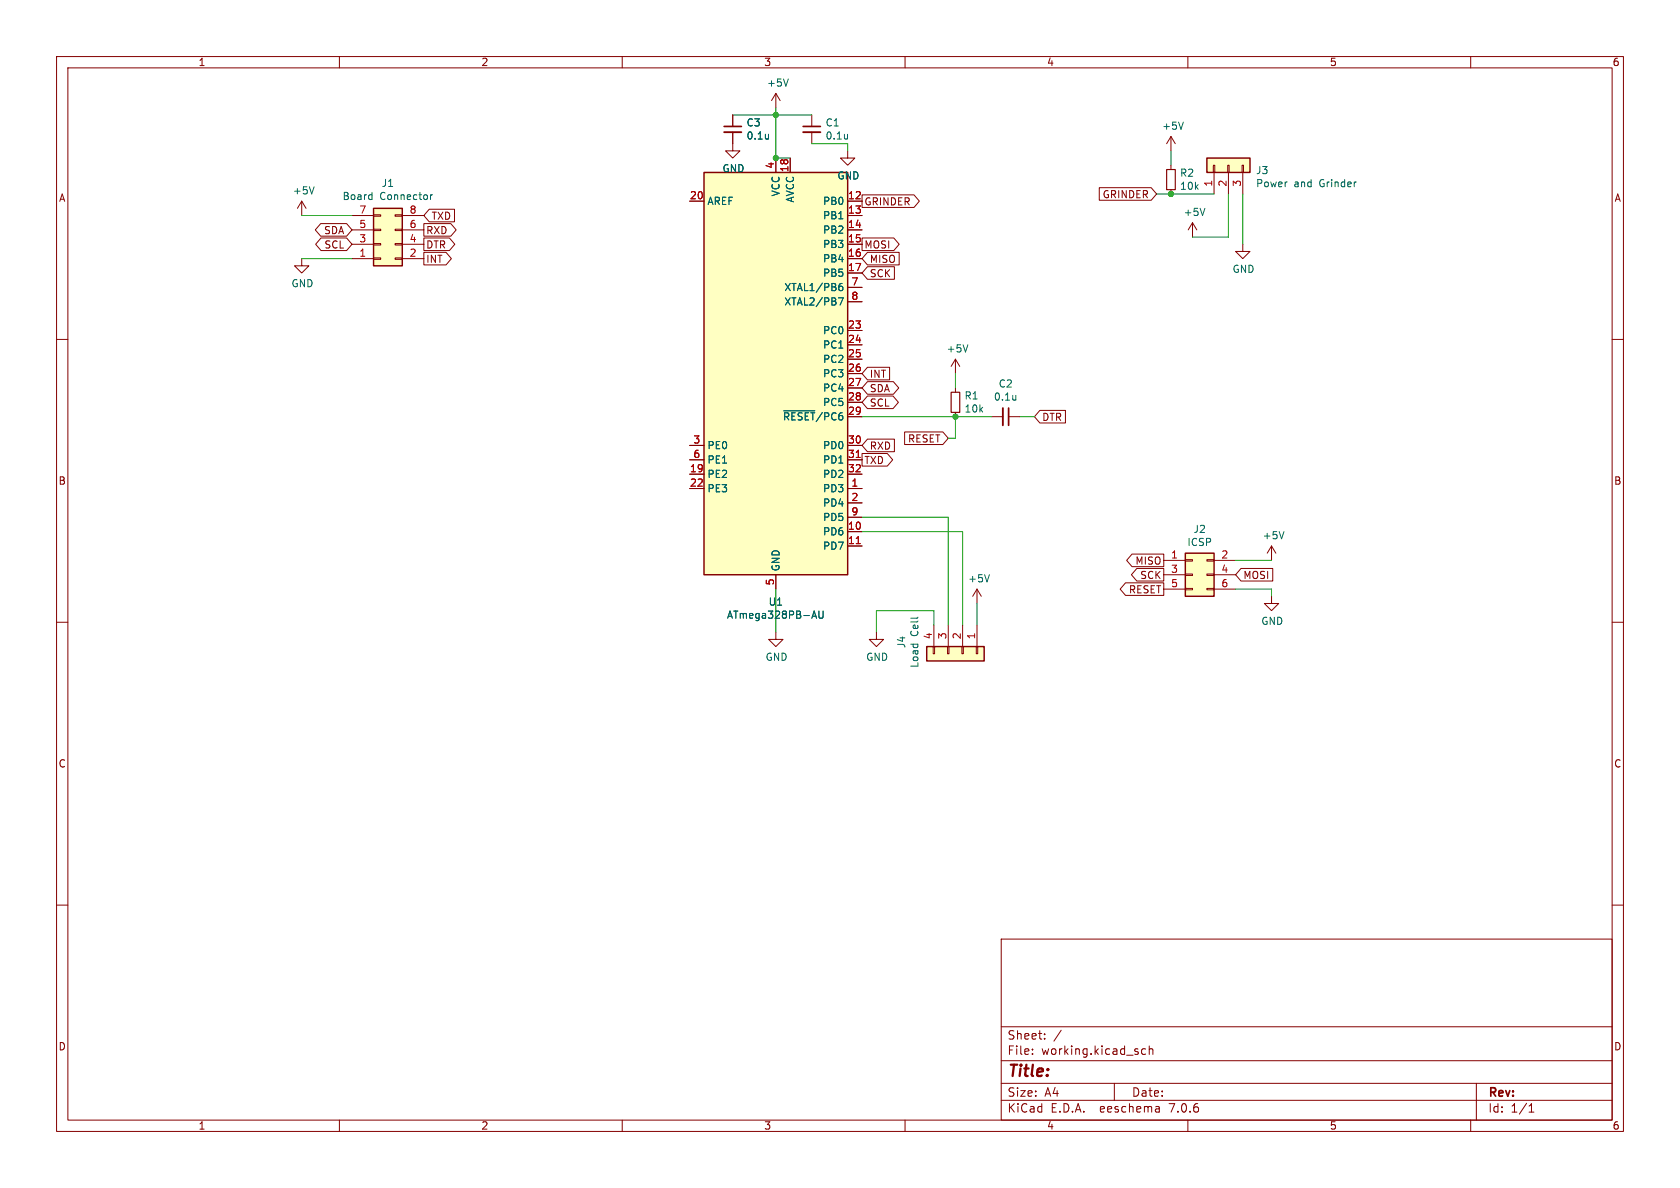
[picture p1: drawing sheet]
<svg xmlns="http://www.w3.org/2000/svg" width="297mm" height="210mm" viewBox="0 0 297 210" stroke-linecap="round" stroke-linejoin="round" font-family="sans-serif">
<g fill="none" stroke="#840000" stroke-width=".18">
<path d="M10 10h277v190h-277zM12 12h273v186h-273zM60 10v2M110 10v2M137.2 16.5l-.8 1.3M137.2 16.5v2.6M137.2 16.5l.7 1.3M160 10v2M210 10v2M260 10v2M53.3 35.6l-.7 1.2M53.3 35.6v2.5"/>
<path d="M53.3 35.6l.8 1.2M56.7 39.5h4.6l.9 1.1-.9 1.2h-4.6l-1-1.2zM62.2 38.1h3.8M66 38h1.3v.2h-1.3zM69.8 38h1.3v.2h-1.3zM71.1 38.1h3.8M74.9 39.5h4.8l.9 1.1-.9 1.2h-4.8zM75.9 37h4.4v2.2h-4.4l-1-1.1zM121.9 35.6h2.6M129.5 23.4v3.3h1.3l-1.3 1.2-1.2-1.2h1.2M129.5 20.3v2.1M137.2 27.9v2.6"/>
<path d="M139.7 27.9v2.6M143.5 20.3v2.1M143.5 23.4v2M149.9 26.7v1.2h1.2l-1.2 1.3-1.3-1.3h1.3M149.9 38.1h2.5M149.9 35.6h2.5M152.4 34.4h9.2l.9 1.2-.9 1.1h-9.2zM194.3 33.2h9.2l1 1.1-1 1.1h-9.2zM207 24.1l-.8 1.3M207 24.1v2.6M207 29.2v.8M207 33.5v.8"/>
<path d="M207 24.1l.8 1.3M210.8 39.4l-.7 1.2M210.8 39.4v2.5M210.8 39.4l.8 1.2M214.5 29.2h.3v1.3h-.3zM214.6 30.5v3.8M217 29.2h.3v1.3h-.3zM217.2 30.5v3.8M219.6 29.2h.2v1.3h-.2zM219.7 30.5v3.8M10 60h2M53.3 45.7v1.3h1.3l-1.3 1.3-1.2-1.3h1.2"/>
<path d="M56.8 42.1h4.5l.9 1.1-.9 1.1h-4.5l-1-1.1zM62.2 45.7h3.8M62.2 43.2h3.8M62.2 40.6h3.8M66 40.5h1.3v.3h-1.3zM66 43.1h1.3v.2h-1.3zM66 45.6h1.3v.2h-1.3zM69.8 40.5h1.3v.3h-1.3zM69.8 43.1h1.3v.2h-1.3zM69.8 45.6h1.3v.2h-1.3zM71.1 45.7h3.8M71.1 43.2h3.8"/>
<path d="M71.1 40.6h3.8M74.9 44.6h3.9l1 1.1-1 1.1h-3.9zM74.9 42.1h4.6l.9 1.1-.9 1.1h-4.6zM149.9 45.7h2.5M149.9 43.2h2.5M149.9 40.6h2.5M149.9 48.3h2.5M149.9 58.4h2.5M149.9 50.8h2.5M149.9 53.3h2.5M152.4 42.1h5.6l1 1.1-1 1.1h-5.6zM153.4 47.1h4.7v2.3h-4.7l-1-1.1z"/>
<path d="M153.4 44.6h5.6v2.2h-5.6l-1-1.1zM219.7 43.2v1.3h1.3l-1.3 1.2-1.3-1.2h1.3M285 60h2M121.9 78.7h2.6M149.9 73.7h2.5M149.9 61h2.5M149.9 63.5h2.5M149.9 66h2.5M149.9 68.6h2.5M149.9 71.1h2.5M149.9 78.7h2.5M153.4 77.6h4.7v2.3h-4.7l-1-1.2z"/>
<path d="M153.4 64.9h3.9v2.3h-3.9l-1-1.2zM153.4 67.5h4.5l1 1.1-1 1.1h-4.5l-1-1.1zM153.4 70h4.5l.9 1.1-.9 1.1h-4.5l-1-1.1zM159.9 76.4h6.8l.9 1.1-.9 1.1h-6.8zM168.9 63.5l-.8 1.3M168.9 63.5v2.5M168.9 68.6v.7M168.9 72.9v.8M168.9 63.5l.8 1.3M175.3 73.7h2M178.3 73.7h2M183.8 72.5h4.6v2.3h-4.6l-.9-1.1z"/>
<path d="M121.9 86.4h2.6M121.9 83.8h2.6M121.9 81.3h2.6M149.9 86.4h2.5M149.9 94h2.5M149.9 96.5h2.5M149.9 83.8h2.5M149.9 88.9h2.5M149.9 81.3h2.5M149.9 91.4h2.5M152.4 80.2h4.5l.9 1.1-.9 1.1h-4.5zM200.1 97.9h5.6v2.3h-5.6l-.9-1.1z"/>
<path d="M205.7 99.1h3.8M209.5 98.9h1.3v.3h-1.3zM213.4 98.9h1.2v.3h-1.2zM214.6 99.1h3.8M224.8 96.5l-.8 1.3M224.8 96.5v2.6M224.8 96.5l.8 1.3M10 110h2M137.2 111.8v1.2h1.2l-1.2 1.3-1.3-1.3h1.3M137.2 101.6v2.5M154.9 111.8v1.2h1.3l-1.3 1.3-1.2-1.3h1.2M165 114.3h.2v1.3h-.2z"/>
<path d="M165.1 110.5v3.8M167.5 114.3h.3v1.3h-.3zM167.6 110.5v3.8M170.1 114.3h.2v1.3h-.2zM170.2 110.5v3.8M172.6 114.3h.2v1.3h-.2zM172.7 104.1v2.6M172.7 110.5v3.8M172.7 104.1l-.7 1.3M172.7 104.1l.8 1.3M199 103h6.7v2.3h-6.7l-1-1.2zM201 100.5h4.7v2.2h-4.7l-1-1.1z"/>
<path d="M205.7 101.6h3.8M205.7 104.1h3.8M209.5 104h1.3v.3h-1.3zM209.5 101.5h1.3v.2h-1.3zM213.4 104h1.2v.3h-1.2zM213.4 101.5h1.2v.2h-1.2zM214.6 101.6h3.8M214.6 104.1h3.8M219.4 100.5h5.6v2.2h-5.6l-1-1.1zM224.8 105.4v1.3h1.3l-1.3 1.3-1.3-1.3h1.3M285 110h2M10 160h2"/>
<path d="M285 160h2M177 166h108v32h-108zM60 198v2M110 198v2M160 198v2M177 194.5h108M177 191.5h108M177 187.5h108M177 181.5h108M182.5 186.3v.1M182.5 185.5v.1M184.7 183.6v.1"/>
<path d="M184.7 182.8v.1M187.6 182.1l-1.3 2M197 191.5v3M202.5 185.5l-.4-.1-.3 .3v.4l.2 .2h.5M203.2 185.5l.2-.1 .3 .1 .1 .9M203.2 184.9v1.5M204.9 195.7l.1 .9M205 196.5l-.2 .1M205 196h-.2M210 198v2M260 198v2M261 191.5v6.5"/>
<path d="M270.3 196.6h.9M270.3 195.5l.4-.4v1.5"/>
</g>
<g fill="none" stroke="#006464" stroke-width=".18">
<path d="M139.4 14l-.5 1.2M55.5 33l-.4 1.3M65.6 34.4l.2 .1M65.8 34v1.3M65.8 35.2l-.2 .1M76.1 34.4v.9M76.5 34.4l-.4 .3M135.9 23.7v.9M135.9 24.5h-.1M149.8 23.7v.9M149.8 24.5h.1M209.2 21.6l-.4 1.3"/>
<path d="M213 36.8l-.4 1.3M148.2 52.6h.9l-.6 1.3M148.3 50.7l.5-.1 .2 .2-.1 .5-.4 .1-.2-.1M148.9 50.1l-.4 .1-.2 .2M138.6 72.6h5.4M171.1 61l-.4 1.2M179.6 69.9v.8M179.6 70.6l-.1 .1M227 94l-.4 1.2M143.5 109.3l.4-1.3 .5 1.3M143.6 108.9h.6M144.8 108v1l.2 .3 .4-.1 .1-.2v-1"/>
<path d="M174.9 101.6l-.4 1.3"/>
</g>
<path d="M128 23.4h3.1M142 23.4h3M177.3 72.1v3.1" fill="none" stroke="#840000" stroke-width=".33"/>
<path d="M128 22.4h3.1M142 22.4h3M178.3 72.1v3.1" fill="none" stroke="#840000" stroke-width=".3"/>
<path d="M206.2 30h1.6v3.5h-1.6zM168.1 69.3h1.6v3.6h-1.6z" fill="none" stroke="#840000" stroke-width=".2"/>
<g fill="#ffffc2" stroke="#ffffc2" stroke-width=".18">
<path d="M66 36.8h5.1v10.2h-5.1z"/>
<path d="M163.8 114.3h10.2v2.5h-10.2z"/>
<path d="M213.4 27.9h7.6v2.6h-7.6z"/>
<path d="M209.5 97.8h5.1v7.6h-5.1z"/>
<path d="M124.5 30.5h25.4v71.1h-25.4z"/>
</g>
<path d="M66 36.8h5.1v10.2h-5.1zM124.5 30.5h25.4v71.1h-25.4zM213.4 27.9h7.6v2.6h-7.6zM209.5 97.8h5.1v7.6h-5.1zM163.8 114.3h10.2v2.5h-10.2z" fill="none" stroke="#840000" stroke-width=".25"/>
<path d="M151.4 96.1h.7M151.4 80.9h.7" fill="none" stroke="#a90000" stroke-width=".18"/>
<g fill="none" stroke="#009600" stroke-width=".18">
<path d="M137.2 19.1v8.8h2.5M53.3 38.1h8.9M129.5 20.3h14M143.5 25.4h6.4v1.3M204.5 34.3h10.1M207 26.7v2.5M217.2 34.3v7.6h-6.4M219.7 34.3v8.9M53.3 45.7h8.9M152.4 73.7h22.9M168.9 66v2.6M168.9 73.7v3.8h-1.3"/>
<path d="M180.3 73.7h2.6M152.4 91.4h15.2v19.1M152.4 94h17.8v16.5M218.4 99.1h6.4M137.2 104.1v7.7M165.1 110.5v-2.5h-10.2v3.8M172.7 106.7v3.8M218.4 104.1h6.4v1.3"/>
</g>
<g fill="#009600" stroke="#009600" stroke-width=".18">
<circle cx="168.9" cy="73.7" r=".46"/>
<circle cx="137.2" cy="27.9" r=".46"/>
<circle cx="137.2" cy="20.3" r=".46"/>
<circle cx="207" cy="34.3" r=".46"/>
</g>
<text font-size="2.8" fill="#840000" x="178" y="190.9">Title:</text>
<g font-size="2.1" fill="#840000">
<text x="178" y="184">Sheet:</text>
<text x="178" y="186.7">File:</text>
<text x="184.1" y="186.7">working.kicad_sch</text>
<text x="178" y="196.9">KiCad</text>
<text x="178" y="194.1">Size:</text>
<text x="184.7" y="194.1">A4</text>
<text x="185.7" y="196.9">E.D.A.</text>
<text x="194.6" y="196.9">eeschema</text>
<text x="200" y="194.1">Date:</text>
<text x="207" y="196.9">7.0.6</text>
<text x="263" y="194.3">Rev:</text>
<text x="263" y="196.9">Id:</text>
<text x="267.1" y="196.9">1/1</text>
</g>
<g font-size="1.8" fill="#840000">
<text x="35" y="11.9">1</text>
<text x="85" y="11.9">2</text>
<text x="135" y="11.9">3</text>
<text x="185" y="11.9">4</text>
<text x="235" y="11.9">5</text>
<text x="285" y="11.9">6</text>
<text x="10.3" y="35.9">A</text>
<text x="194.8" y="35.2">GRINDER</text>
<text x="285.3" y="35.9">A</text>
<text x="57.2" y="41.6">SDA</text>
<text x="75.2" y="41.6">RXD</text>
<text x="76.2" y="39.1">TXD</text>
<text x="152.7" y="36.5">GRINDER</text>
<text x="57.2" y="44.1">SCL</text>
<text x="75.2" y="46.7">INT</text>
<text x="75.2" y="44.1">DTR</text>
<text x="152.7" y="44.1">MOSI</text>
<text x="153.7" y="46.7">MISO</text>
<text x="153.7" y="49.2">SCK</text>
<text x="153.7" y="67">INT</text>
<text x="153.7" y="69.5">SDA</text>
<text x="153.7" y="72.1">SCL</text>
<text x="184.1" y="74.6">DTR</text>
<text x="152.7" y="82.2">TXD</text>
<text x="153.7" y="79.7">RXD</text>
<text x="160.4" y="78.4">RESET</text>
<text x="10.3" y="85.9">B</text>
<text x="285.3" y="85.9">B</text>
<text x="200.6" y="100">MISO</text>
<text x="199.5" y="105.1">RESET</text>
<text x="201.5" y="102.6">SCK</text>
<text x="219.7" y="102.6">MOSI</text>
<text x="10.3" y="135.9">C</text>
<text x="285.3" y="135.9">C</text>
<text x="10.3" y="185.9">D</text>
<text x="285.3" y="185.9">D</text>
<text x="35" y="199.9">1</text>
<text x="85" y="199.9">2</text>
<text x="135" y="199.9">3</text>
<text x="185" y="199.9">4</text>
<text x="235" y="199.9">5</text>
<text x="285" y="199.9">6</text>
</g>
<g font-size="1.8" fill="#006464">
<text x="135.5" y="15.5">+5V</text>
<text x="131.9" y="22.6">C3</text>
<text x="145.9" y="22.6">C1</text>
<text x="205.4" y="23.1">+5V</text>
<text x="131.9" y="24.9">0.1u</text>
<text x="145.9" y="24.9">0.1u</text>
<text x="51.7" y="34.6">+5V</text>
<text x="60.5" y="35.6">Board</text>
<text x="67.1" y="35.6">Connector</text>
<text x="67.4" y="33.2">J1</text>
<text x="127.6" y="30.7">GND</text>
<text x="138" y="34.8" transform="rotate(-90 138 34.8)">VCC</text>
<text x="140.6" y="35.9" transform="rotate(-90 140.6 35.9)">AVCC</text>
<text x="148" y="31.9">GND</text>
<text x="208.5" y="31.4">R2</text>
<text x="208.5" y="33.8">10k</text>
<text x="222" y="31">J3</text>
<text x="222" y="33.3">Power</text>
<text x="228.7" y="33.3">and</text>
<text x="233.4" y="33.3">Grinder</text>
<text x="125" y="36.4">AREF</text>
<text x="145.4" y="36.4">PB0</text>
<text x="145.4" y="39">PB1</text>
<text x="145.4" y="41.5">PB2</text>
<text x="209.2" y="38.4">+5V</text>
<text x="145.4" y="44">PB3</text>
<text x="145.4" y="46.6">PB4</text>
<text x="51.4" y="51">GND</text>
<text x="138.6" y="51.7">XTAL1/PB6</text>
<text x="145.4" y="49.1">PB5</text>
<text x="217.8" y="48.4">GND</text>
<text x="138.6" y="54.2">XTAL2/PB7</text>
<text x="145.4" y="59.3">PC0</text>
<text x="145.4" y="61.8">PC1</text>
<text x="145.4" y="64.4">PC2</text>
<text x="167.3" y="62.5">+5V</text>
<text x="145.4" y="66.9">PC3</text>
<text x="145.4" y="69.4">PC4</text>
<text x="145.4" y="72">PC5</text>
<text x="170.4" y="70.8">R1</text>
<text x="175.6" y="71">0.1u</text>
<text x="176.5" y="68.7">C2</text>
<text x="138.3" y="74.5">~{RESET}/PC6</text>
<text x="170.4" y="73.1">10k</text>
<text x="125" y="79.6">PE0</text>
<text x="125" y="82.1">PE1</text>
<text x="145.4" y="79.6">PD0</text>
<text x="145.4" y="82.1">PD1</text>
<text x="125" y="84.7">PE2</text>
<text x="125" y="87.2">PE3</text>
<text x="145.4" y="87.2">PD3</text>
<text x="145.4" y="89.8">PD4</text>
<text x="145.4" y="84.7">PD2</text>
<text x="145.4" y="94.8">PD6</text>
<text x="145.4" y="92.3">PD5</text>
<text x="210.9" y="94.4">J2</text>
<text x="223.1" y="95.5">+5V</text>
<text x="138" y="101.1" transform="rotate(-90 138 101.1)">GND</text>
<text x="145.4" y="97.4">PD7</text>
<text x="209.8" y="96.7">ICSP</text>
<text x="135.8" y="107.3">U1</text>
<text x="171.1" y="103.1">+5V</text>
<text x="128.4" y="109.6">ATmega328PB-AU</text>
<text x="162.6" y="112.5" transform="rotate(-90 162.6 112.5)">Cell</text>
<text x="222.9" y="110.7">GND</text>
<text x="135.3" y="117">GND</text>
<text x="153" y="117">GND</text>
<text x="160.2" y="114.7" transform="rotate(-90 160.2 114.7)">J4</text>
<text x="162.6" y="118.2" transform="rotate(-90 162.6 118.2)">Load</text>
</g>
<g font-size="1.8" fill="#a90000">
<text x="136.9" y="29.9" transform="rotate(-90 136.9 29.9)">4</text>
<text x="121.9" y="35.3">20</text>
<text x="139.4" y="30.5" transform="rotate(-90 139.4 30.5)">18</text>
<text x="149.8" y="35.3">12</text>
<text x="214.4" y="33.1" transform="rotate(-90 214.4 33.1)">1</text>
<text x="216.9" y="33.1" transform="rotate(-90 216.9 33.1)">2</text>
<text x="219.5" y="33.1" transform="rotate(-90 219.5 33.1)">3</text>
<text x="63.4" y="40.4">5</text>
<text x="63.4" y="37.8">7</text>
<text x="72.3" y="40.4">6</text>
<text x="72.3" y="37.8">8</text>
<text x="149.8" y="37.8">13</text>
<text x="149.8" y="40.4">14</text>
<text x="63.4" y="45.5">1</text>
<text x="63.4" y="42.9">3</text>
<text x="72.3" y="45.5">2</text>
<text x="72.3" y="42.9">4</text>
<text x="149.8" y="42.9">15</text>
<text x="149.8" y="45.5">16</text>
<text x="149.8" y="48">17</text>
<text x="150.4" y="50.5">7</text>
<text x="150.4" y="53.1">8</text>
<text x="149.8" y="58.2">23</text>
<text x="149.8" y="60.7">24</text>
<text x="149.8" y="63.2">25</text>
<text x="149.8" y="65.8">26</text>
<text x="149.8" y="68.3">27</text>
<text x="149.8" y="70.9">28</text>
<text x="149.8" y="73.4">29</text>
<text x="121.9" y="83.6">19</text>
<text x="122.5" y="78.5">3</text>
<text x="122.5" y="81">6</text>
<text x="149.8" y="78.5">30</text>
<text x="149.8" y="81">31</text>
<text x="149.8" y="83.6">32</text>
<text x="121.9" y="86.1">22</text>
<text x="150.4" y="86.1">1</text>
<text x="150.4" y="88.6">2</text>
<text x="149.8" y="93.7">10</text>
<text x="150.4" y="91.2">9</text>
<text x="149.8" y="96.3">11</text>
<text x="206.9" y="98.8">1</text>
<text x="206.9" y="101.3">3</text>
<text x="215.8" y="98.8">2</text>
<text x="215.8" y="101.3">4</text>
<text x="136.9" y="103.6" transform="rotate(-90 136.9 103.6)">5</text>
<text x="206.9" y="103.9">5</text>
<text x="215.8" y="103.9">6</text>
<text x="164.8" y="113.1" transform="rotate(-90 164.8 113.1)">4</text>
<text x="167.4" y="113.1" transform="rotate(-90 167.4 113.1)">3</text>
<text x="169.9" y="113.1" transform="rotate(-90 169.9 113.1)">2</text>
<text x="172.5" y="113.1" transform="rotate(-90 172.5 113.1)">1</text>
</g>
</svg>
